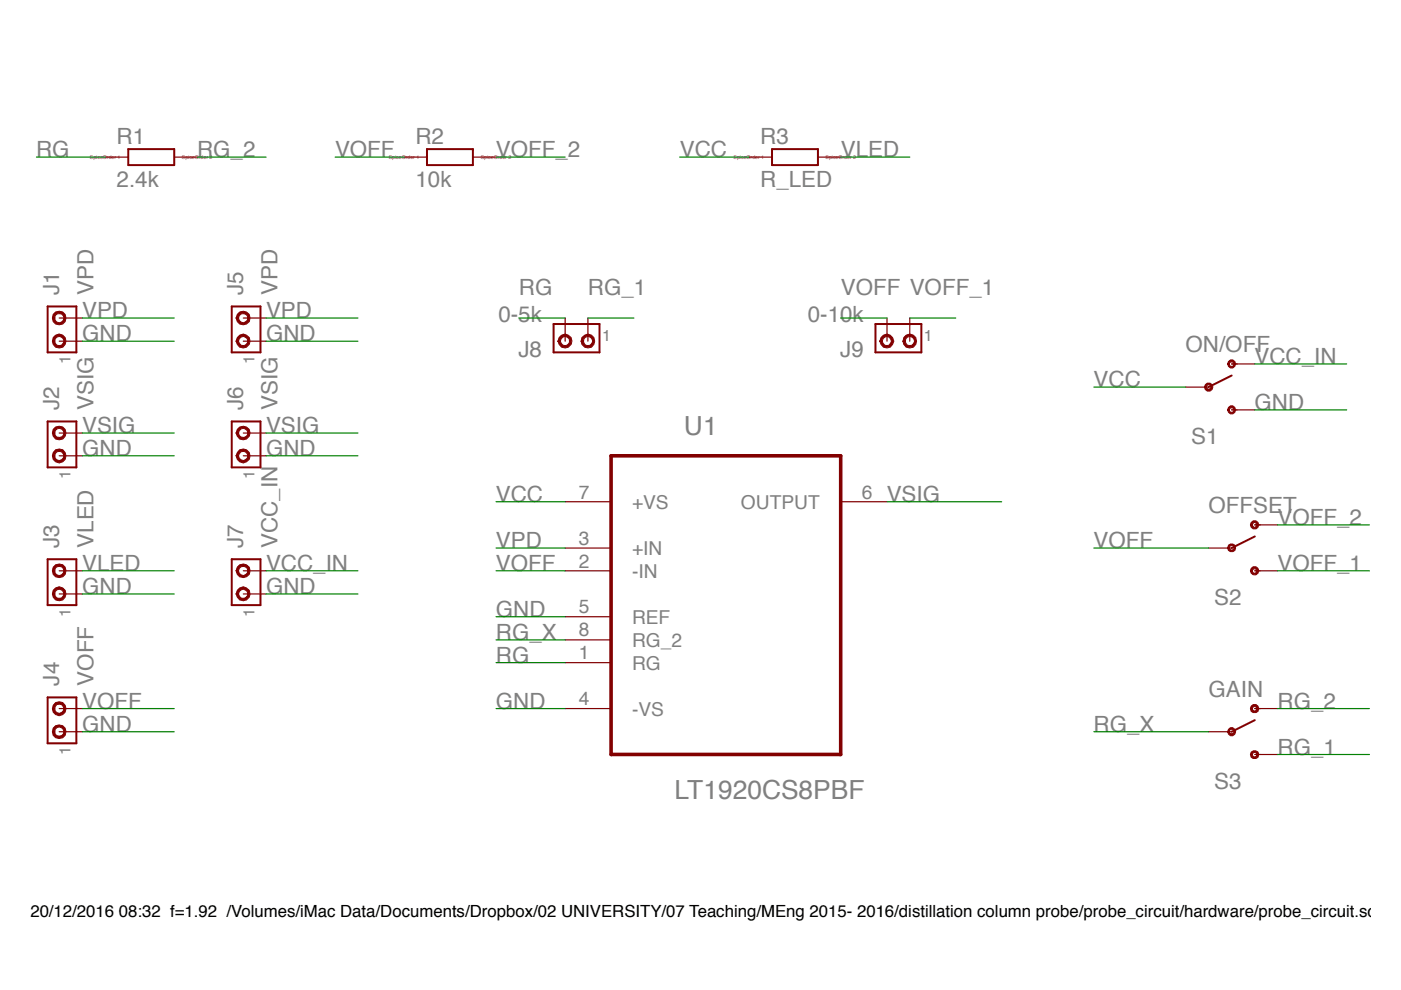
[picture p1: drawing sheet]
<svg xmlns="http://www.w3.org/2000/svg" width="297mm" height="210mm" viewBox="0 0 297 210" stroke-linecap="round" stroke-linejoin="round" font-family="sans-serif">
<path d="M22.3 33.3h4.9M36.9 33.3h4.9M119.8 106.4h9.8M119.8 116.2h9.8M178.2 106.4h9.9M119.8 121h9.8M119.8 130.8h9.8M119.8 135.7h9.8M119.8 140.5h9.8M119.8 150.2h9.8" fill="none" stroke="#820000" stroke-width=".25"/>
<path d="M129.6 96.6h48.6v63.4h-48.6z" fill="none" stroke="#820000" stroke-width=".76"/>
<path d="M27.2 31.6h9.7v3.4h-9.7zM10.1 89.4h6.1v9.7h-6.1z" fill="none" stroke="#820000" stroke-width=".42"/>
<path d="M11.8 95.3a1.47 1.47 0 0 1 2.1 .7 1.47 1.47 0 0 1-1 2 1.47 1.47 0 0 1-1.8-1.4h.5a.95 .95 0 0 1 1.2-.9 .95 .95 0 0 1 .6 1.4 .95 .95 0 0 1-1.4 .4l-.3-.4-.1-.5h-.5l.2-.7z" fill-rule="evenodd" fill="#820000"/>
<path d="M11.8 95.4a1.47 1.47 0 0 1 2.1 .7 1.47 1.47 0 0 1-1 1.9 1.47 1.47 0 0 1-1.8-1.4h.5a.95 .95 0 0 1 1.2-.8 .95 .95 0 0 1 .6 1.3 .95 .95 0 0 1-1.4 .4l-.3-.4-.1-.5h-.5l.2-.6z" fill="none" stroke="#820000" stroke-width=".21"/>
<path d="M11.8 90.5a1.45 1.45 0 0 1 2.1 .7 1.45 1.45 0 0 1-1.1 2 1.45 1.45 0 0 1-1.7-1.4h.5a.97 .97 0 0 1 1.2-.9 .97 .97 0 0 1 .7 1.3 .97 .97 0 0 1-1.5 .4l-.3-.3-.1-.5h-.5l.2-.8z" fill-rule="evenodd" fill="#820000"/>
<path d="M11.3 91.1a1.45 1.45 0 0 1 2.2-.4 1.45 1.45 0 0 1 0 2.2 1.45 1.45 0 0 1-2.2-.4l-.2-.7h.5a.97 .97 0 0 1 1.2-.9 .97 .97 0 0 1 .7 1.3 .97 .97 0 0 1-1.5 .5l-.3-.4-.1-.5h-.5z" fill="none" stroke="#820000" stroke-width=".21"/>
<path d="M12.6 96.6h4.9M12.6 91.8h4.9" fill="none" stroke="#820000" stroke-width=".25"/>
<path d="M10.1 65h6.1v9.7h-6.1z" fill="none" stroke="#820000" stroke-width=".42"/>
<path d="M11.8 71a1.45 1.45 0 0 1 2.1 .7 1.45 1.45 0 0 1-1.1 2 1.45 1.45 0 0 1-1.7-1.4h.5a.96 .96 0 0 1 .9-1 .96 .96 0 0 1 1 1 .96 .96 0 0 1-1 1l-.5-.1-.3-.5-.1-.4h-.5l.2-.7z" fill-rule="evenodd" fill="#820000"/>
<path d="M11.8 71.1a1.45 1.45 0 0 1 2.1 .7 1.45 1.45 0 0 1-1 1.9 1.45 1.45 0 0 1-1.8-1.4h.5a.96 .96 0 0 1 1-.9 .96 .96 0 0 1 .9 .9 .96 .96 0 0 1-.9 1l-.6-.1-.3-.4-.1-.5h-.5l.2-.7z" fill="none" stroke="#820000" stroke-width=".21"/>
<path d="M11.8 66.1a1.47 1.47 0 0 1 2.1 .7 1.47 1.47 0 0 1-1 2 1.47 1.47 0 0 1-1.8-1.4h.5a.97 .97 0 0 1 1.2-.9 .97 .97 0 0 1 .7 1.3 .97 .97 0 0 1-1.5 .5l-.3-.4-.1-.5h-.5l.2-.8z" fill-rule="evenodd" fill="#820000"/>
<path d="M11.3 66.7a1.46 1.46 0 0 1 2.2-.4 1.46 1.46 0 0 1 0 2.2 1.46 1.46 0 0 1-2.2-.3l-.2-.8h.5a.97 .97 0 0 1 1.2-.9 .97 .97 0 0 1 .7 1.4 .97 .97 0 0 1-1.5 .4l-.3-.4-.1-.5h-.5z" fill="none" stroke="#820000" stroke-width=".21"/>
<path d="M12.6 72.3h4.9M12.6 67.4h4.9" fill="none" stroke="#820000" stroke-width=".25"/>
<path d="M10.1 118.6h6.1v9.7h-6.1z" fill="none" stroke="#820000" stroke-width=".42"/>
<path d="M11.3 125.2a1.45 1.45 0 0 1 2.2-.4 1.45 1.45 0 0 1 0 2.2 1.45 1.45 0 0 1-2.2-.4l-.2-.7h.5a.96 .96 0 0 1 .9-1 .96 .96 0 0 1 1 1 .96 .96 0 0 1-1 .9h-.5l-.3-.5-.1-.4h-.5z" fill-rule="evenodd" fill="#820000"/>
<path d="M11.3 125.2a1.45 1.45 0 0 1 2.2-.4 1.45 1.45 0 0 1 0 2.2 1.45 1.45 0 0 1-2.2-.4l-.2-.7h.5a.96 .96 0 0 1 1-.9 .96 .96 0 0 1 .9 .9 .96 .96 0 0 1-.9 1l-.6-.1-.3-.4-.1-.5h-.5z" fill="none" stroke="#820000" stroke-width=".21"/>
<path d="M11.8 119.7a1.47 1.47 0 0 1 2.1 .7 1.47 1.47 0 0 1-1 2 1.47 1.47 0 0 1-1.8-1.4h.5a.97 .97 0 0 1 1.2-.9 .97 .97 0 0 1 .7 1.3 .97 .97 0 0 1-1.5 .4l-.3-.3-.1-.5h-.5l.2-.8z" fill-rule="evenodd" fill="#820000"/>
<path d="M11.3 120.3a1.46 1.46 0 0 1 2.2-.4 1.46 1.46 0 0 1 0 2.2 1.46 1.46 0 0 1-2.2-.3l-.2-.8h.5a.97 .97 0 0 1 1.2-.9 .97 .97 0 0 1 .7 1.4 .97 .97 0 0 1-1.5 .4l-.3-.4-.1-.5h-.5z" fill="none" stroke="#820000" stroke-width=".21"/>
<path d="M12.6 125.9h4.9M12.6 121h4.9" fill="none" stroke="#820000" stroke-width=".25"/>
<path d="M10.1 147.9h6.1v9.7h-6.1z" fill="none" stroke="#820000" stroke-width=".42"/>
<path d="M11.8 153.9a1.47 1.47 0 0 1 2.1 .6 1.47 1.47 0 0 1-1 2 1.47 1.47 0 0 1-1.8-1.4h.5a.97 .97 0 0 1 1.2-.9 .97 .97 0 0 1 .7 1.4 .97 .97 0 0 1-1.5 .4l-.3-.4-.1-.5h-.5l.2-.7z" fill-rule="evenodd" fill="#820000"/>
<path d="M11.8 153.9a1.47 1.47 0 0 1 2.1 .7 1.47 1.47 0 0 1-1 2 1.47 1.47 0 0 1-1.8-1.5h.5a.97 .97 0 0 1 1.2-.9 .97 .97 0 0 1 .7 1.4 .97 .97 0 0 1-1.5 .4l-.3-.3-.1-.6h-.5l.2-.7z" fill="none" stroke="#820000" stroke-width=".21"/>
<path d="M11.8 148.9a1.47 1.47 0 0 1 2.1 .7 1.47 1.47 0 0 1-1 2 1.47 1.47 0 0 1-1.8-1.4h.5a.95 .95 0 0 1 1.2-.9 .95 .95 0 0 1 .6 1.3 .95 .95 0 0 1-1.4 .5l-.3-.4-.1-.5h-.5l.2-.7z" fill-rule="evenodd" fill="#820000"/>
<path d="M11.8 149a1.47 1.47 0 0 1 2.1 .6 1.47 1.47 0 0 1-1 2 1.47 1.47 0 0 1-1.8-1.4h.5a.95 .95 0 0 1 1.2-.8 .95 .95 0 0 1 .6 1.3 .95 .95 0 0 1-1.4 .4l-.3-.4-.1-.5h-.5l.2-.6z" fill="none" stroke="#820000" stroke-width=".21"/>
<path d="M12.6 155.1h4.9M12.6 150.2h4.9" fill="none" stroke="#820000" stroke-width=".25"/>
<path d="M49.1 65h6.1v9.7h-6.1z" fill="none" stroke="#820000" stroke-width=".42"/>
<path d="M50.3 71.6a1.45 1.45 0 0 1 2.2-.4 1.45 1.45 0 0 1 0 2.2 1.45 1.45 0 0 1-2.2-.4l-.3-.7h.5a.99 .99 0 0 1 1.3-1 .99 .99 0 0 1 .6 1.4l-.4 .5a.97 .97 0 0 1-1.5-.9h-.5z" fill-rule="evenodd" fill="#820000"/>
<path d="M50.8 71.1a1.47 1.47 0 0 1 2.1 .8 1.47 1.47 0 0 1-1.1 1.9 1.47 1.47 0 0 1-1.7-1.5h.5a.99 .99 0 0 1 1.2-1 .99 .99 0 0 1 .6 1.5l-.4 .4a.97 .97 0 0 1-1.4-.9h-.5l.2-.7z" fill="none" stroke="#820000" stroke-width=".21"/>
<path d="M50.3 66.6a1.46 1.46 0 0 1 2.2-.3 1.46 1.46 0 0 1 0 2.2 1.46 1.46 0 0 1-2.2-.3l-.3-.8h.5a.99 .99 0 0 1 1.3-1 .99 .99 0 0 1 .5 1.5 .99 .99 0 0 1-1.6 0l-.2-.5h-.5z" fill-rule="evenodd" fill="#820000"/>
<path d="M50.8 66.2a1.49 1.49 0 0 1 2.2 .8 1.49 1.49 0 0 1-1.2 1.9 1.49 1.49 0 0 1-1.7-1.5h.5a.99 .99 0 0 1 1.2-1 .99 .99 0 0 1 .6 1.6 .99 .99 0 0 1-1.7-.1l-.1-.5h-.5l.2-.7z" fill="none" stroke="#820000" stroke-width=".21"/>
<path d="M51.6 72.3h4.8M51.6 67.4h4.8" fill="none" stroke="#820000" stroke-width=".25"/>
<path d="M49.1 89.4h6.1v9.7h-6.1z" fill="none" stroke="#820000" stroke-width=".42"/>
<path d="M50.8 95.3a1.49 1.49 0 0 1 2.1 .9 1.49 1.49 0 0 1-1.1 1.9 1.49 1.49 0 0 1-1.8-1.5h.5a.97 .97 0 0 1 1.5-.8l.4 .4a.98 .98 0 0 1-.7 1.4 .98 .98 0 0 1-1.2-1h-.5l.3-.7z" fill-rule="evenodd" fill="#820000"/>
<path d="M50.8 95.4a1.49 1.49 0 0 1 2.2 .8 1.49 1.49 0 0 1-1.2 1.9 1.49 1.49 0 0 1-1.7-1.5h.5a.97 .97 0 0 1 1.4-.8l.4 .4a.98 .98 0 0 1-.6 1.4 .98 .98 0 0 1-1.2-1h-.5l.2-.6z" fill="none" stroke="#820000" stroke-width=".21"/>
<path d="M50.3 91a1.45 1.45 0 0 1 2.2-.4 1.45 1.45 0 0 1 0 2.3 1.45 1.45 0 0 1-2.2-.4l-.3-.7h.5a.99 .99 0 0 1 1.3-1 .99 .99 0 0 1 .5 1.5 .99 .99 0 0 1-1.6 0l-.2-.5h-.5z" fill-rule="evenodd" fill="#820000"/>
<path d="M50.3 91.1a1.45 1.45 0 0 1 2.2-.4 1.45 1.45 0 0 1 0 2.2 1.45 1.45 0 0 1-2.2-.4l-.2-.7h.5a.99 .99 0 0 1 1.2-1 .99 .99 0 0 1 .6 1.6 .99 .99 0 0 1-1.7-.1l-.1-.5h-.5zM261.1 86.9h1.2" fill="none" stroke="#820000" stroke-width=".21"/>
<path d="M261.1 77.2h1.2M51.6 96.6h4.8M51.6 91.8h4.8" fill="none" stroke="#820000" stroke-width=".25"/>
<path d="M261.1 79.6l-4.9 2.5" fill="none" stroke="#820000" stroke-width=".42"/>
<path d="M260.4 76.6l.5-.3h.5l.4 .3 .2 .5-.2 .6-.4 .3h-.5l-.5-.3-.1-.6h.3l.3-.4h.4l.3 .4-.1 .4-.6 .2-.2-.2-.1-.4h-.3z" fill-rule="evenodd" fill="#820000"/>
<path d="M260.5 76.7l.4-.4h.5l.4 .4 .2 .5-.2 .5-.4 .3h-.5l-.4-.3-.2-.5h.3l.4-.5h.3l.3 .5v.3l-.6 .2-.3-.2-.1-.3h-.3z" fill="none" stroke="#820000" stroke-width=".21"/>
<path d="M260.4 86.4l.5-.4h.5l.4 .4 .2 .5-.2 .5-.4 .3h-.5l-.5-.3-.1-.5h.3l.3-.4h.4l.3 .4-.1 .3-.6 .2-.2-.2-.1-.3h-.3z" fill-rule="evenodd" fill="#820000"/>
<path d="M260.5 86.4l.4-.3h.5l.4 .3 .2 .5-.2 .5-.4 .3h-.5l-.4-.3-.2-.5h.3l.4-.4h.3l.3 .4v.3l-.6 .2-.3-.2-.1-.3h-.3z" fill="none" stroke="#820000" stroke-width=".21"/>
<path d="M255.5 81.5l.4-.3h.6l.5 .3 .1 .6-.1 .5-.5 .3h-.6l-.4-.3-.1-.5h.4l.1-.4 .2-.2 .5 .2v.6l-.5 .2-.3-.4h-.4z" fill-rule="evenodd" fill="#820000"/>
<path d="M255.5 81.6l.5-.4h.6l.4 .4 .2 .5-.2 .5-.4 .3h-.6l-.5-.3-.1-.5h.4l.1-.4 .2-.1 .5 .1v.6l-.5 .2-.3-.4h-.4z" fill="none" stroke="#820000" stroke-width=".21"/>
<path d="M261.1 77.2h4.9M251.4 82.1h4.8M261.1 86.9h4.9" fill="none" stroke="#820000" stroke-width=".25"/>
<path d="M49.1 118.6h6.1v9.7h-6.1z" fill="none" stroke="#820000" stroke-width=".42"/>
<path d="M50.3 125.2a1.45 1.45 0 0 1 2.2-.4 1.45 1.45 0 0 1 0 2.2 1.45 1.45 0 0 1-2.2-.4l-.3-.7h.5a.99 .99 0 0 1 1.3-1 .99 .99 0 0 1 .6 1.4l-.4 .5a.97 .97 0 0 1-1.5-.9h-.5z" fill-rule="evenodd" fill="#820000"/>
<path d="M50.3 125.2a1.45 1.45 0 0 1 2.2-.4 1.45 1.45 0 0 1 0 2.2 1.45 1.45 0 0 1-2.2-.4l-.2-.7h.5a.99 .99 0 0 1 1.2-1 .99 .99 0 0 1 .6 1.5l-.4 .4a.97 .97 0 0 1-1.4-.9h-.5z" fill="none" stroke="#820000" stroke-width=".21"/>
<path d="M50.3 120.2a1.46 1.46 0 0 1 2.2-.3 1.46 1.46 0 0 1 0 2.2 1.46 1.46 0 0 1-2.2-.3l-.3-.8h.5a.99 .99 0 0 1 1.3-1 .99 .99 0 0 1 .5 1.5 .99 .99 0 0 1-1.6 0l-.2-.5h-.5z" fill-rule="evenodd" fill="#820000"/>
<path d="M50.3 120.3a1.46 1.46 0 0 1 2.2-.4 1.46 1.46 0 0 1 0 2.2 1.46 1.46 0 0 1-2.2-.3l-.2-.8h.5a.99 .99 0 0 1 1.2-1 .99 .99 0 0 1 .6 1.6 .99 .99 0 0 1-1.7-.1l-.1-.5h-.5zM266 121h1.2" fill="none" stroke="#820000" stroke-width=".21"/>
<path d="M266 111.3h1.2M51.6 125.9h4.8M51.6 121h4.8" fill="none" stroke="#820000" stroke-width=".25"/>
<path d="M266 113.7l-4.9 2.5" fill="none" stroke="#820000" stroke-width=".42"/>
<path d="M265.3 110.8l.4-.4h.6l.4 .4 .2 .5-.2 .5-.4 .3h-.6l-.4-.3-.2-.5h.4l.4-.5h.2l.3 .5-.3 .5h-.2l-.4-.5h-.4z" fill-rule="evenodd" fill="#820000"/>
<path d="M265.3 110.8l.4-.4h.6l.4 .4 .2 .5-.2 .5-.4 .3h-.6l-.4-.3-.2-.5h.4l.4-.5h.2l.4 .5-.4 .5h-.2l-.4-.5h-.4z" fill="none" stroke="#820000" stroke-width=".21"/>
<path d="M265.3 120.5l.4-.3h.6l.4 .3 .2 .5-.2 .5-.4 .3h-.6l-.4-.3-.2-.5h.4l.4-.4 .5 .1v.3v.3l-.5 .2-.3-.2-.1-.3h-.4z" fill-rule="evenodd" fill="#820000"/>
<path d="M265.3 120.5l.4-.3h.6l.4 .3 .2 .5-.2 .5-.4 .4h-.6l-.4-.4-.2-.5h.4l.4-.4 .5 .2 .1 .2-.1 .4-.5 .1-.3-.1-.1-.4h-.4z" fill="none" stroke="#820000" stroke-width=".21"/>
<path d="M260.4 115.6l.5-.3h.5l.4 .3 .2 .6-.2 .5-.4 .2h-.5l-.5-.2-.1-.5h.3l.1-.4 .2-.1 .6 .1 .1 .4-.3 .4h-.4l-.3-.4h-.3z" fill-rule="evenodd" fill="#820000"/>
<path d="M260.5 115.6l.4-.2h.5l.4 .2 .2 .6-.2 .5-.4 .3h-.5l-.4-.3-.2-.5h.3l.1-.3 .3-.2 .6 .2v.3l-.3 .4h-.3l-.4-.4h-.3zM266 160h1.2" fill="none" stroke="#820000" stroke-width=".21"/>
<path d="M256.2 116.2h4.9M266 111.3h4.9M266 121h4.9M266 150.2h1.2" fill="none" stroke="#820000" stroke-width=".25"/>
<path d="M266 152.7l-4.9 2.4" fill="none" stroke="#820000" stroke-width=".42"/>
<path d="M265.3 149.7l.4-.3h.6l.4 .3 .2 .5-.2 .6-.4 .3h-.6l-.4-.3-.2-.6h.4l.4-.4 .5 .2v.2v.4l-.5 .1-.3-.1-.1-.4h-.4z" fill-rule="evenodd" fill="#820000"/>
<path d="M265.3 149.7l.4-.3h.6l.4 .3 .2 .5-.2 .6-.4 .3h-.6l-.4-.3-.2-.6h.4l.4-.4 .5 .2 .1 .2-.1 .4-.5 .1-.3-.1-.1-.4h-.4z" fill="none" stroke="#820000" stroke-width=".21"/>
<path d="M265.3 159.4l.4-.2h.6l.4 .2 .2 .5-.2 .6-.4 .3h-.6l-.4-.3-.2-.6h.4l.4-.4 .5 .2v.2v.4l-.5 .2-.3-.2-.1-.4h-.4z" fill-rule="evenodd" fill="#820000"/>
<path d="M265.3 159.5l.4-.3h.6l.4 .3 .2 .5-.2 .6-.4 .2h-.6l-.4-.2-.2-.6h.4l.4-.5 .5 .2 .1 .3-.1 .3-.5 .2-.3-.2-.1-.3h-.4z" fill="none" stroke="#820000" stroke-width=".21"/>
<path d="M260.4 154.6l.5-.3h.5l.4 .3 .2 .5-.2 .5-.4 .4h-.5l-.5-.4-.1-.5h.3l.1-.3 .2-.2 .6 .2v.6l-.6 .1-.3-.4h-.3z" fill-rule="evenodd" fill="#820000"/>
<path d="M260.5 154.6l.4-.3h.5l.4 .3 .2 .5-.2 .6-.4 .3h-.5l-.4-.3-.2-.6h.3l.1-.3 .3-.2 .6 .2v.6l-.6 .2-.4-.5h-.3z" fill="none" stroke="#820000" stroke-width=".21"/>
<path d="M85.7 33.3h4.8M100.3 33.3h4.9M256.2 155.1h4.9M266 160h4.9M266 150.2h4.9" fill="none" stroke="#820000" stroke-width=".25"/>
<path d="M90.5 31.6h9.8v3.4h-9.8zM117.4 68.7h9.7v6h-9.7z" fill="none" stroke="#820000" stroke-width=".42"/>
<path d="M123.4 71.6a1.45 1.45 0 0 1 2.1-.4 1.45 1.45 0 0 1 0 2.2 1.45 1.45 0 0 1-2.1-.4l-.2-.7h.5a.96 .96 0 0 1 .9-1 .96 .96 0 0 1 1 1 .96 .96 0 0 1-1 1l-.5-.1-.3-.5-.1-.4h-.5z" fill-rule="evenodd" fill="#820000"/>
<path d="M123.4 71.6a1.45 1.45 0 0 1 2.2-.4 1.45 1.45 0 0 1 0 2.2 1.45 1.45 0 0 1-2.2-.4l-.2-.7h.5a.96 .96 0 0 1 1-.9 .96 .96 0 0 1 .9 .9 .96 .96 0 0 1-.9 1l-.6-.1-.3-.4-.1-.5h-.5z" fill="none" stroke="#820000" stroke-width=".21"/>
<path d="M118.5 71.6a1.45 1.45 0 0 1 2.2-.4 1.45 1.45 0 0 1 0 2.2 1.45 1.45 0 0 1-2.2-.4l-.2-.7h.5a.99 .99 0 0 1 1.2-1 .99 .99 0 0 1 .6 1.4l-.4 .5a.97 .97 0 0 1-1.4-.9h-.5z" fill-rule="evenodd" fill="#820000"/>
<path d="M119.1 71.1a1.47 1.47 0 0 1 2.1 .8 1.47 1.47 0 0 1-1.2 1.9 1.47 1.47 0 0 1-1.7-1.5h.5a.99 .99 0 0 1 1.2-1 .99 .99 0 0 1 .7 1.5l-.5 .4a.97 .97 0 0 1-1.4-.9h-.5l.3-.7z" fill="none" stroke="#820000" stroke-width=".21"/>
<path d="M119.8 67.4v4.9M124.7 67.4v4.9" fill="none" stroke="#820000" stroke-width=".25"/>
<path d="M185.6 68.7h9.7v6h-9.7z" fill="none" stroke="#820000" stroke-width=".42"/>
<path d="M191.6 71.6a1.45 1.45 0 0 1 2.2-.4 1.45 1.45 0 0 1 0 2.2 1.45 1.45 0 0 1-2.2-.4l-.2-.7h.5a.96 .96 0 0 1 1-1 .96 .96 0 0 1 .9 1 .96 .96 0 0 1-.9 1l-.5-.1-.4-.5-.1-.4h-.5z" fill-rule="evenodd" fill="#820000"/>
<path d="M192.1 71.1a1.45 1.45 0 0 1 2.1 .7 1.45 1.45 0 0 1-1 1.9 1.45 1.45 0 0 1-1.7-1.4h.5a.96 .96 0 0 1 .9-.9 .96 .96 0 0 1 1 .9 .96 .96 0 0 1-1 1l-.5-.1-.4-.4v-.5h-.5l.1-.7z" fill="none" stroke="#820000" stroke-width=".21"/>
<path d="M186.8 71.6a1.45 1.45 0 0 1 2.2-.4 1.45 1.45 0 0 1 0 2.2 1.45 1.45 0 0 1-2.2-.4l-.3-.7h.5a.96 .96 0 0 1 1.1-.9 .96 .96 0 0 1 .8 1.2 .96 .96 0 0 1-1.4 .6l-.5-.9h-.5z" fill-rule="evenodd" fill="#820000"/>
<path d="M187.3 71.1a1.44 1.44 0 0 1 2 .8 1.44 1.44 0 0 1-1.1 1.9 1.44 1.44 0 0 1-1.7-1.5h.5a.96 .96 0 0 1 1.2-.9 .96 .96 0 0 1 .7 1.2 .96 .96 0 0 1-1.3 .6l-.6-.9h-.5l.3-.7z" fill="none" stroke="#820000" stroke-width=".21"/>
<path d="M158.8 33.3h4.9M173.4 33.3h4.8M188.1 67.4v4.9M192.9 67.4v4.9" fill="none" stroke="#820000" stroke-width=".25"/>
<path d="M163.7 31.6h9.7v3.4h-9.7z" fill="none" stroke="#820000" stroke-width=".42"/>
<g fill="none" stroke="#008100" stroke-width=".25">
<path d="M7.7 33.3h14.6M41.8 33.3h14.6M71.1 33.3h14.6M105.2 33.3h14.6M144.1 33.3h14.7M178.2 33.3h14.7M17.5 67.4h19.4M17.5 72.3h19.4M56.4 67.4h19.5M56.4 72.3h19.5M110 67.4h9.8M124.7 67.4h9.7"/>
<path d="M178.2 67.4h9.9M192.9 67.4h9.7M266 77.2h19.5M17.5 91.8h19.4M17.5 96.6h19.4M56.4 91.8h19.5M56.4 96.6h19.5M231.9 82.1h19.5M266 86.9h19.5M105.2 106.4h14.6M105.2 116.2h14.6M188.1 106.4h24.3"/>
<path d="M231.9 116.2h24.3M270.9 111.3h19.4M17.5 121h19.4M17.5 125.9h19.4M56.4 121h19.5M56.4 125.9h19.5M105.2 121h14.6M105.2 130.8h14.6M105.2 135.7h14.6M270.9 121h19.4M17.5 150.2h19.4M17.5 155.1h19.4"/>
<path d="M105.2 150.2h14.6M105.2 140.5h14.6M231.9 155.1h24.3M270.9 150.2h19.4M270.9 160h19.4"/>
</g>
<g font-size="5.6" fill="#808080">
<text x="145" y="92.3">U1</text>
<text x="143" y="169.3">LT1920CS8PBF</text>
</g>
<g font-size="4.7" fill="#808080">
<text x="7.7" y="33.3">RG</text>
<text x="24.7" y="30.4">R1</text>
<text x="41.8" y="33.3">RG_2</text>
<text x="71" y="33.3">VOFF</text>
<text x="88.1" y="30.4">R2</text>
<text x="105.1" y="33.3">VOFF_2</text>
<text x="144.1" y="33.3">VCC</text>
<text x="161.2" y="30.4">R3</text>
<text x="178.3" y="33.3">VLED</text>
<text x="24.7" y="39.6">2.4k</text>
<text x="88.1" y="39.6">10k</text>
<text x="161.2" y="39.6">R_LED</text>
<text x="12.5" y="62.5" transform="rotate(-90 12.5 62.5)">J1</text>
<text x="19.9" y="62.5" transform="rotate(-90 19.9 62.5)">VPD</text>
<text x="51.5" y="62.5" transform="rotate(-90 51.5 62.5)">J5</text>
<text x="58.8" y="62.5" transform="rotate(-90 58.8 62.5)">VPD</text>
<text x="110" y="62.5">RG</text>
<text x="124.6" y="62.5">RG_1</text>
<text x="178.3" y="62.5">VOFF VOFF_1</text>
<text x="17.4" y="67.4">VPD</text>
<text x="56.4" y="67.4">VPD</text>
<text x="105.7" y="68.4">0-5k</text>
<text x="171.3" y="68.4">0-10k</text>
<text x="17.4" y="72.3">GND</text>
<text x="56.4" y="72.3">GND</text>
<text x="109.9" y="75.7">J8</text>
<text x="178.1" y="75.7">J9</text>
<text x="251.4" y="74.7">ON/OFF</text>
<text x="266" y="77.2">VCC_IN</text>
<text x="231.9" y="82">VCC</text>
<text x="12.5" y="86.9" transform="rotate(-90 12.5 86.9)">J2</text>
<text x="19.9" y="86.9" transform="rotate(-90 19.9 86.9)">VSIG</text>
<text x="51.5" y="86.9" transform="rotate(-90 51.5 86.9)">J6</text>
<text x="58.8" y="86.9" transform="rotate(-90 58.8 86.9)">VSIG</text>
<text x="266" y="86.9">GND</text>
<text x="17.4" y="91.8">VSIG</text>
<text x="56.4" y="91.8">VSIG</text>
<text x="252.6" y="94.2">S1</text>
<text x="17.4" y="96.7">GND</text>
<text x="56.4" y="96.7">GND</text>
<text x="105.1" y="106.4">VCC</text>
<text x="188" y="106.4">VSIG</text>
<text x="256.2" y="108.8">OFFSET</text>
<text x="270.9" y="111.3">VOFF_2</text>
<text x="12.5" y="116.1" transform="rotate(-90 12.5 116.1)">J3</text>
<text x="19.9" y="116.1" transform="rotate(-90 19.9 116.1)">VLED</text>
<text x="51.5" y="116.1" transform="rotate(-90 51.5 116.1)">J7</text>
<text x="58.8" y="116.1" transform="rotate(-90 58.8 116.1)">VCC_IN</text>
<text x="105.1" y="116.1">VPD</text>
<text x="231.9" y="116.1">VOFF</text>
<text x="17.4" y="125.9">GND</text>
<text x="17.4" y="121">VLED</text>
<text x="56.4" y="125.9">GND</text>
<text x="56.4" y="121">VCC_IN</text>
<text x="105.1" y="121">VOFF</text>
<text x="270.9" y="121">VOFF_1</text>
<text x="105.1" y="130.8">GND</text>
<text x="257.5" y="128.3">S2</text>
<text x="105.1" y="135.6">RG_X</text>
<text x="105.1" y="140.5">RG</text>
<text x="12.5" y="145.4" transform="rotate(-90 12.5 145.4)">J4</text>
<text x="19.9" y="145.4" transform="rotate(-90 19.9 145.4)">VOFF</text>
<text x="256.2" y="147.8">GAIN</text>
<text x="17.4" y="150.2">VOFF</text>
<text x="17.4" y="155.1">GND</text>
<text x="105.1" y="150.2">GND</text>
<text x="231.9" y="155.1">RG_X</text>
<text x="270.9" y="150.2">RG_2</text>
<text x="270.9" y="160">RG_1</text>
<text x="257.5" y="167.3">S3</text>
</g>
<g font-size="4.1" fill="#808080">
<text x="122.7" y="105.7">7</text>
<text x="134" y="107.9">+VS</text>
<text x="157.1" y="107.9">OUTPUT</text>
<text x="182.7" y="105.7">6</text>
<text x="122.7" y="115.5">3</text>
<text x="134" y="117.6">+IN</text>
<text x="122.7" y="120.3">2</text>
<text x="134" y="122.5">-IN</text>
<text x="122.7" y="130.1">5</text>
<text x="122.7" y="134.9">8</text>
<text x="134" y="132.2">REF</text>
<text x="134" y="137.1">RG_2</text>
<text x="122.7" y="139.8">1</text>
<text x="134" y="142">RG</text>
<text x="122.7" y="149.6">4</text>
<text x="134" y="151.7">-VS</text>
</g>
<text font-size="3.6" x="6.4" y="194.4">20/12/2016 08:32 f=1.92 /Volumes/iMac Data/Documents/Dropbox/02 UNIVERSITY/07 Teaching/MEng 2015- 2016/distillation column probe/probe_circuit/hardware/probe_circuit.sch (S</text>
<g font-size="3.4" fill="#808080">
<text x="15" y="77.2" transform="rotate(-90 15 77.2)">1</text>
<text x="54" y="77.2" transform="rotate(-90 54 77.2)">1</text>
<text x="127.7" y="72.3">1</text>
<text x="195.9" y="72.3">1</text>
<text x="15" y="101.5" transform="rotate(-90 15 101.5)">1</text>
<text x="54" y="101.5" transform="rotate(-90 54 101.5)">1</text>
<text x="15" y="130.8" transform="rotate(-90 15 130.8)">1</text>
<text x="54" y="130.8" transform="rotate(-90 54 130.8)">1</text>
<text x="15" y="160" transform="rotate(-90 15 160)">1</text>
</g>
<g font-size="1.1" fill="#810082">
<text x="19.1" y="33.7">SpiceOrder 1</text>
<text x="38.6" y="33.7">SpiceOrder 2</text>
<text x="82.4" y="33.7">SpiceOrder 1</text>
<text x="101.9" y="33.7">SpiceOrder 2</text>
<text x="155.5" y="33.7">SpiceOrder 1</text>
<text x="175" y="33.7">SpiceOrder 2</text>
</g>
</svg>
